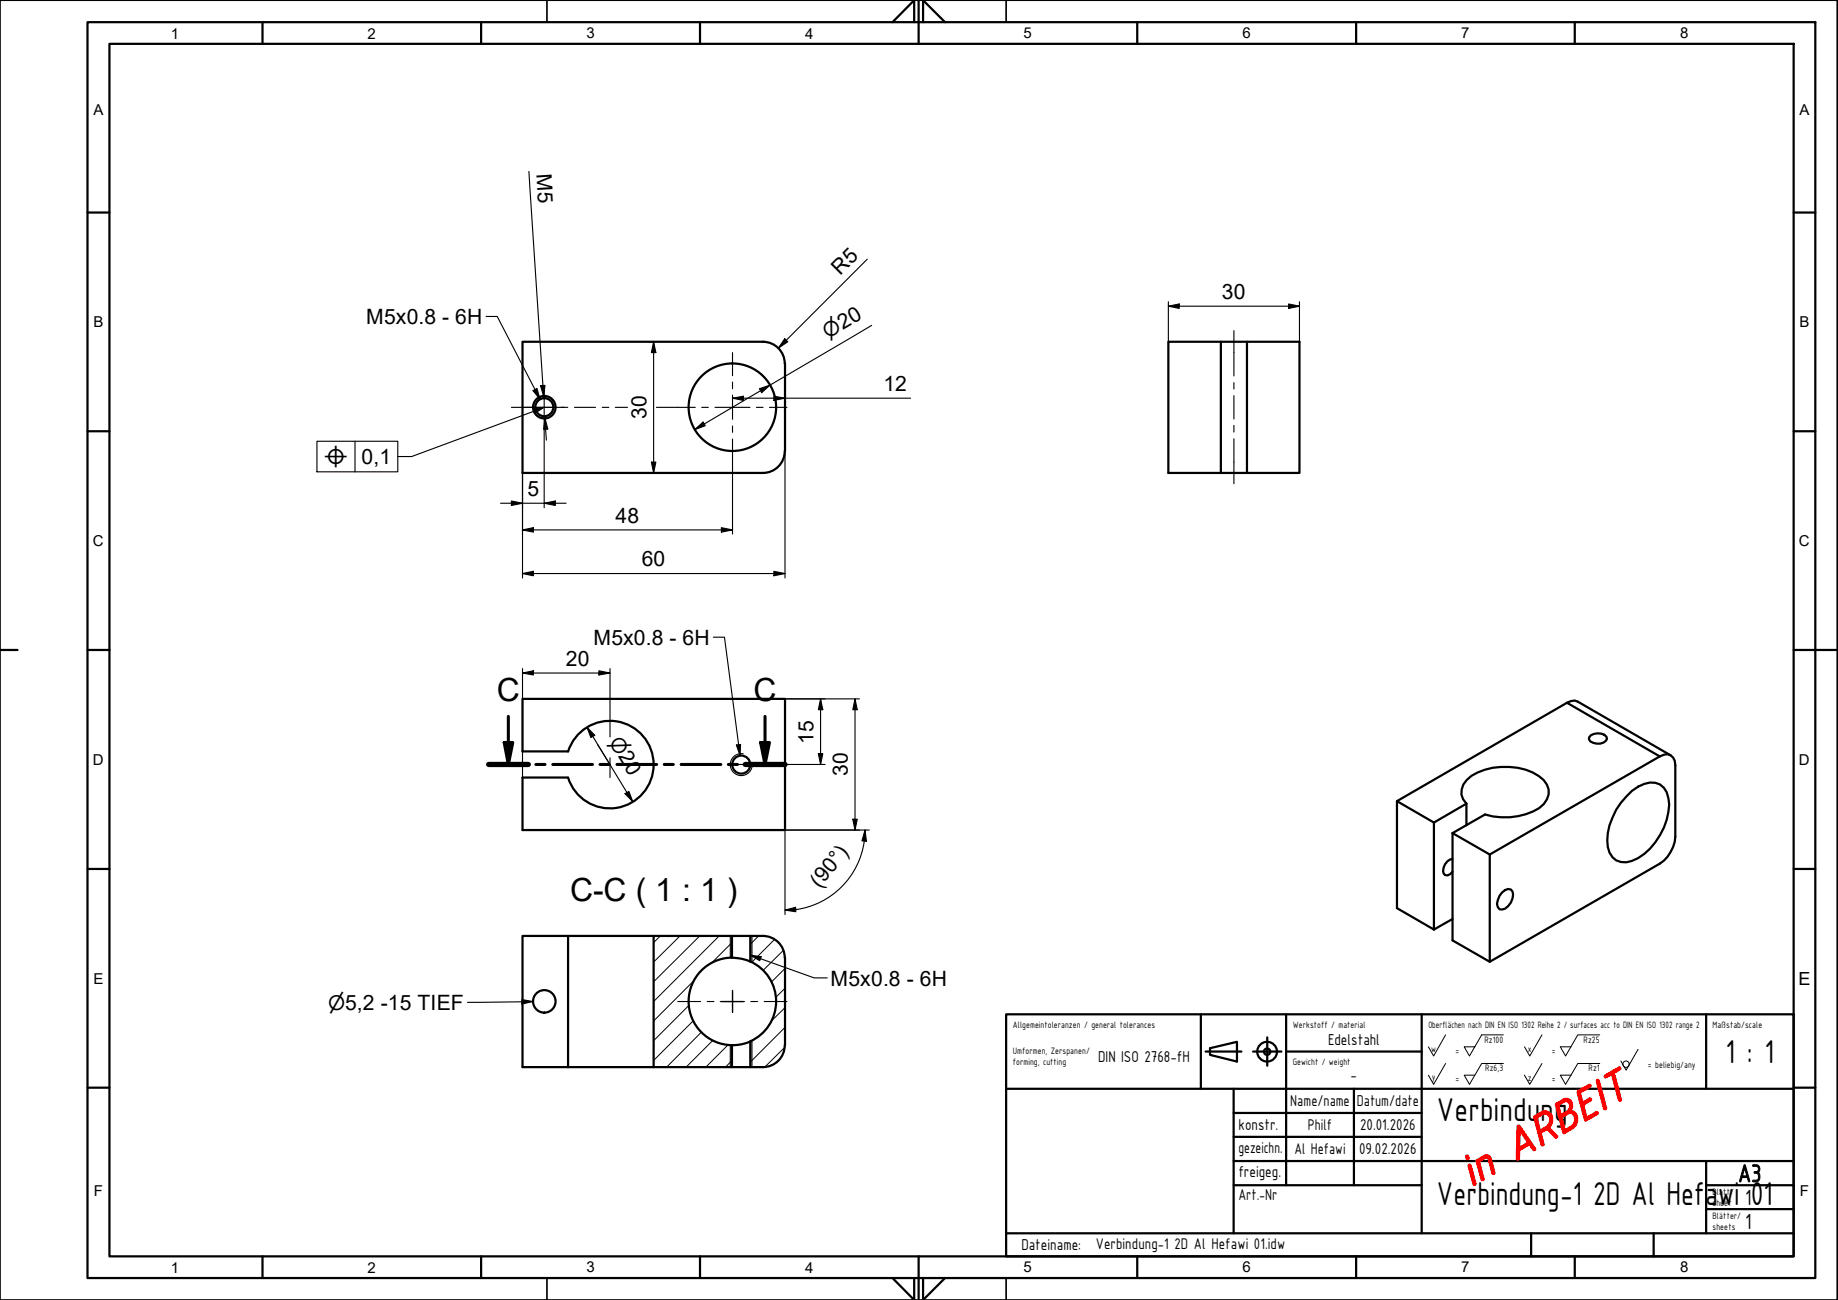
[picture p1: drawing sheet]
<svg xmlns="http://www.w3.org/2000/svg" width="420mm" height="297mm" viewBox="0 0 420 297" stroke-linecap="round" stroke-linejoin="round" font-family="sans-serif">
<!-- layer: Schraffur -->
<g fill="none" stroke="#000" stroke-width=".23">
<path d="M150.9 213.9l-1.5 1.5M155.4 213.9l-6 5.9M160 213.9l-10.6 10.4M164.4 213.9l-15 14.9M167.3 215.4l-4.7 4.7M173.4 213.9l-1.9 1.9M177.1 214.6l-5.3 5.3M179.1 217.2l-4.7 4.5M157.5 229.7l-8.1 8.1M158.5 233.2l-9.1 9.1M158.6 224.1l-9.2 9.2M160.3 235.8l-7.9 8"/>
<path d="M162.9 237.7l-6.1 6.1M166.4 238.7l-5 5.1M172 237.7l-.5 .5M179.4 239.3l-4.5 4.5M179.5 234.7l-8 8M179.5 230.2l-3.3 3.2M179.5 225.8l-2.1 2.1M179.5 221.3l-3.2 3.1M167.3 242.3l-1.4 1.5"/>
</g>
<!-- layer: Sichtbare Kanten(CS) -->
<g fill="none" stroke="#000" stroke-width=".51">
<path d="M267.1 78.1h30v30h-30zM279.1 78.1v30M285.1 78.1v30M179.4 83.1a5 5 0 0 0-5-5h-55v30h55a5 5 0 0 0 5-5M179.5 83v20M129.9 171.7h-10.5v-12h60.1v30h-60.1v-12h10.5M129.9 171.7a10 10 0 0 1 15.4-5.1 10 10 0 0 1 0 16.2 10 10 0 0 1-15.4-5.1M363.7 168a2.98 2.98 0 0 1 3.5 .3l.1 .5a2.47 2.47 0 0 1-4.1 .1l.1-.4zM381.9 172.6l-21.2-12.3-.7-.2-.9 .1-39.8 22.9 8.5 4.8M319.3 183.1v24.4l8.5 4.9M327.8 187.9v24.5M332 196.3a2.68 2.68 0 0 0-2 3.3l.3 .3 .6 .1 .6-.2 .5-.6"/>
<path d="M332 190.4v24.5l8.6 4.9 38.8-22.5a8.2 8.2 0 0 0 3.6-6.1v-16.3a2.17 2.17 0 0 0-1.1-2.3 2.17 2.17 0 0 0-2.5 .2l-38.8 22.4v24.6M332 190.4l8.6 4.8M335.2 183.6a3.6 3.6 0 0 1 .1-5.4 13 13 0 0 1 9.8-3 12 12 0 0 1 7.8 3 4 4 0 0 1-1 6.4 15.5 15.5 0 0 1-12.4 1.5l-7.5 4.3M335.2 183.6l-7.4 4.3M335.2 183.6v5M373.1 180.7a7 7 0 0 1 5.3-1.8 3.9 3.9 0 0 1 3 3.5 12.7 12.7 0 0 1-1.9 8.4 11.7 11.7 0 0 1-7.7 6.2 3.7 3.7 0 0 1-4.3-3.5 14 14 0 0 1 4.3-11.5zM129.9 213.9h19.5M167.3 218.8v-4.9h-17.9v29.9M167.3 218.8a11.6 11.6 0 0 1 4.2 .9M167.3 213.9h4.2M167.4 218.8a10 10 0 0 0-10 10 10 10 0 0 0 10 10M171.5 219.7a10 10 0 0 1 5.9 9.1 10 10 0 0 1-5.9 9.1"/>
<path d="M179.4 218.8a5 5 0 0 0-5-4.9h-2.9v5.8M179.5 218.8v20M332 210l-4.2 2.4M343.3 203.9l.7-.5 .7-.3 .7 .1a2.35 2.35 0 0 1 0 3 2.32 2.32 0 0 1-2.6 1.6l-.4-.6a3.5 3.5 0 0 1 .9-3.3zM167.3 238.8v5h-17.9M171.5 238v5.8a7.6 7.6 0 0 0 6.1-1.1 5 5 0 0 0 1.8-3.9M171.5 238a10 10 0 0 1-4.2 .8M129.9 243.8v-29.9h-10.5v29.9h30M167.3 243.8h4.2"/>
<circle cx="124.4" cy="93" r="2.57"/>
<circle cx="124.4" cy="93" r="2.06"/>
<circle cx="167.4" cy="93" r="10"/>
<circle cx="169.4" cy="174.7" r="2.06"/>
<circle cx="124.4" cy="228.8" r="2.57"/>
</g>
<!-- layer: Gewinde(HTW) -->
<path d="M126.9 92.6a2.51 2.51 0 0 0-2.9-2 2.51 2.51 0 0 0-2 2.9 2.51 2.51 0 0 0 2.9 2M169.9 172.2a2.51 2.51 0 0 0-2.9 2.1 2.51 2.51 0 0 0 2 2.9 2.51 2.51 0 0 0 2.9-2.1M166.9 213.9v5M171.9 213.9v6M166.9 238.8v5M171.9 237.7v6.1" fill="none" stroke="#000" stroke-width=".25"/>
<!-- layer: Sichtbare tangentiale Kanten(HTW) -->
<path d="M358.2 160.6l21.2 12.2" fill="none" stroke="#000" stroke-width=".51"/>
<!-- layer: Schnittansichtslinien(CS) -->
<g fill="none" stroke="#000" stroke-width=".7">
<path d="M111.7 174.7h9.1M115.3 169.7h1.9l-1 5zM116.2 163.7v11M122.5 174.7h2.1M126.4 174.7h9M137.2 174.7h2.1M141 174.7h9.1M151.8 174.7h2.1M155.7 174.7h9.1M166.5 174.7h2.1M170.4 174.7h9.1M173.9 169.7h2l-1 5z"/>
<path d="M174.9 163.7v11"/>
</g>
<path d="M111.7 174.7h9.1M170.4 174.7h9.1" fill="none" stroke="#000" stroke-width="1.2"/>
<path d="M115.3 169.7h1.9l-1 5zM173.9 169.7h2l-1 5z" fill="#000"/>
<!-- layer: Skizziergeometrie(CS) -->
<g fill="none" stroke="#000" stroke-width=".51">
<path d="M20 5.1h395v286.9h-395zM25 10h385v277.1h-385zM60 5.1v4.9M110 5.1v4.9M160 5.1v4.9M204 5.1l5-5.1v5.1M210 0v10M211 5.1v-5.1l5 5.1M260 5.1v4.9M310 5.1v4.9M360 5.1v4.9M20 48.6h5"/>
<path d="M410 48.6h5M20 98.5h5M410 98.5h5M0 148.5h4M20 148.5h5M410 148.5h10M20 198.6h5M410 198.6h5M20 248.5h5M410 248.5h5M60 287.1v4.9M110 287.1v4.9"/>
<path d="M160 287.1v4.9M204 292l5 5v-5M210 287.1v9.9M211 292v5l5-5M260 287.1v4.9M310 287.1v4.9M360 287.1v4.9"/>
</g>
<path d="M0 0h420v297h-420zM125 0v5.1M230 0v5.1M125 292v5M230 292v5" fill="none" stroke="#000" stroke-width=".38"/>
<!-- layer: Titel (ISO) -->
<g fill="none" stroke="#000" stroke-width=".51">
<path d="M230 231.8h180v55.3h-180zM274.5 231.8v17M276.6 239.5l6.2-1.5v4.6l-6.2-1.6zM289.7 237v6.5M294 231.8v39M325 231.8v50M390 231.8v17M230 248.8h180M275.6 240.3h8.2M282 259.8h43M282 254.3h43M282 248.8v33"/>
<path d="M286.4 240.3h6.5M294 240.3h31M309.5 248.8v22M282 270.8h43M282 265.3h128M390 276.3h20M390 270.8h20M390 265.3v16.5M230 281.8h180M350 281.8v5.3M378 281.8v5.3"/>
<circle cx="289.7" cy="240.3" r="2.25"/>
<circle cx="289.7" cy="240.3" r=".73"/>
</g>
<g fill="none" stroke="#000" stroke-width=".23">
<path d="M330.5 236.5l-2.8 4.8-1.2-2.1M343.7 236.5h-5l-2.8 4.8-1.2-2.1h2.4M352.5 236.5l-2.8 4.8-1.2-2.1M365.7 236.5h-5l-2.8 4.8-1.2-2.1h2.5M374.5 239.8l-2.8 4.7-1.2-2.1M330.5 243l-2.8 4.8-1.2-2.1M343.7 243h-5l-2.8 4.8-1.2-2.1h2.4M352.5 243l-2.8 4.8-1.2-2.1M365.7 243h-5l-2.8 4.8-1.2-2.1h2.5"/>
<circle cx="371.7" cy="243.2" r=".73"/>
</g>
<g fill="none" stroke="#000" stroke-width=".25">
<path d="M120.9 39.2l3.4 51.3-.2-2.4M198.2 59.2l-20.3 20.4M148.4 78.1h1v30h-1M149.4 78.1l.5 2.5h-1zM179.4 77.4l.7 .7-2.2 1.5zM199.3 74.3l-40.5 23.9M267.1 70l2.5-.5v1zM267.1 70h30M267.1 68.9v9.2M294.6 69.5l2.5 .5-2.5 .5zM297.1 68.9v9.2M123.6 88.1h1l-.3 2.4z"/>
<path d="M124.4 98v18M124.6 95.6l.6 2.4-.9 .1zM124.6 95.6l.3 5M158.8 98.2l1.9-1.8 .5 .9zM167.4 91l2.5-.5v1zM167.4 91h40.8M173.6 88.8l2.4-.8-1.9 1.7zM176.9 90.5l2.6 .5-2.6 .5zM179.5 90v2.9M114.4 115h15M116.9 114.5l2.5 .5-2.5 .5zM119.4 108.1v24"/>
<path d="M124.4 115l2.5-.5v1zM148.9 105.6h1l-.5 2.5zM167.4 105.6v16.4M179.5 103v29.1M119.4 131l2.5-.5v1.1zM119.4 121.1l2.5-.5v1zM119.4 131h60.1M119.4 121.1h48M164.9 120.6l2.5 .5-2.5 .5zM176.9 130.5l2.6 .5-2.6 .6zM119.4 153.8l2.5-.5v.9zM119.4 152.8v24.9"/>
<path d="M119.4 153.8h20M136.9 153.3l2.5 .5-2.5 .4zM139.4 152.8v15.6M174.4 159.7h22.1M187.6 159.7l.5 2.5h-1zM187.6 159.7v15M195.5 159.7l.5 2.5h-1.1zM195.5 159.7v30M134.2 166.2l1.8 1.8-.9 .5zM134.2 166.2l10.5 17M136.6 170.1l2.9 4.7M139.4 173.2v4.5"/>
<path d="M167.3 174.7h21.3M179.5 174.7v34.3M187.1 172.2h1l-.5 2.5zM142.9 181.3l.9-.5 .9 2.4zM159.4 189.7h39.3M194.9 187.2h1.1l-.5 2.5zM197.7 189.7l.4 2.5-1.1-.1zM197.7 189.7a18.3 18.3 0 0 1-15.8 18.1M179.5 207.9l2.4-.6v1zM181.9 207.8l-2.4 .1"/>
</g>
<g fill="#000">
<path d="M179.4 77.4l.7 .7-2.2 1.5zM267.1 70l2.5-.5v1zM294.6 69.5l2.5 .5-2.5 .5zM123.6 88.1h1l-.3 2.5zM124.6 95.6l.6 2.4-.9 .1zM149.4 78.1l.5 2.5h-1zM158.8 98.2l1.9-1.8 .5 .9zM167.4 91l2.5-.5v1zM173.6 88.8l2.4-.8-1.9 1.7zM176.9 90.5l2.6 .5-2.6 .5zM116.9 114.5l2.5 .5-2.5 .5zM124.4 115l2.5-.5v1z"/>
<path d="M148.9 105.6h1l-.5 2.5zM119.4 131l2.5-.5v1.1zM119.4 121.1l2.5-.5v1zM164.9 120.6l2.5 .5-2.5 .5zM176.9 130.5l2.6 .5-2.6 .6zM119.4 153.8l2.5-.5v.9zM136.9 153.3l2.5 .5-2.5 .4zM134.2 166.2l1.8 1.8-.9 .5zM187.1 172.2h1l-.5 2.5zM187.6 159.7l.5 2.5h-1zM195.5 159.7l.5 2.5h-1.1zM142.9 181.3l.9-.5 .9 2.4z"/>
<path d="M194.9 187.2h1.1l-.5 2.5zM197.7 189.7l.4 2.5-1.1-.1zM179.5 207.9l2.4-.6v1z"/>
</g>
<!-- layer: Symbole(HTW) -->
<path d="M111.1 72.3h2.6l9.7 18.9M121.9 89.3l.8-.5 .7 2.4zM123.8 93.1l-1.9 .4 .3 .9 2.1-1.3M124.1 93.1l-30 11.2h-3.2M72.5 100.8h18.4v7h-18.4zM81.2 100.8v7M163.1 145.6h2.5l3.6 27M168.3 170.2l1-.1-.1 2.5zM171.5 218.2l2.5 .4-.3 .9zM171.5 218.2l14.6 5.2h3M119.3 228.4l2.5 .4-2.5 .6zM121.8 228.8l-14.9 .2" fill="none" stroke="#000" stroke-width=".25"/>
<path d="M121.9 89.3l.8-.5 .7 2.4zM121.9 93.5l2.5-.4-2.2 1.3zM168.3 170.2l1-.1-.1 2.5zM171.5 218.2l2.5 .4-.3 .9zM119.3 228.4l2.5 .4-2.5 .6z" fill="#000"/>
<!-- layer: Mittelpunktmarkierung(HTW) -->
<g fill="none" stroke="#000" stroke-width=".25">
<path d="M119.8 93.1h9.2M124.4 88.5v9.1M167.4 80.6v5.2M167.4 87.3v1.5M167.4 90.3v5.5M167.4 97.3v1.5M167.4 100.3v5.3M154.9 228.8h5.2M161.7 228.8h1.5M164.7 228.8h2.7h-2.5M164.9 228.8h2.5h-2.5M167.4 226.3v2.5v-2.5"/>
<path d="M167.4 231.3v-2.5v2.5M169.9 228.8h-2.5h2.5M169.9 228.8h-2.5h2.8M171.6 228.8h1.6M174.7 228.8h5.2"/>
</g>
<!-- layer: Mittellinie(HTW) -->
<g fill="none" stroke="#000" stroke-width=".25">
<path d="M282.1 75.6v10.3M116.9 93.1h9.9M128.3 93.1h1.5M131.3 93.1h4.8M137.7 93.1h1.5M140.7 93.1h2.7M150.1 93.1h8.8M160.4 93.1h1.5M163.4 93.1h8M172.9 93.1h1.5M175.9 93.1h4M282.1 87.4v1.5"/>
<path d="M282.1 90.4v5.3M282.1 97.2v1.5M282.1 100.3v10.2"/>
</g>
<text font-size="10.7" fill="#f00" x="336.2" y="271.4" transform="rotate(-30 336.2 271.4)">in ARBEIT</text>
<g font-size="8.1">
<text x="394.5" y="242.9">1 : 1</text>
<text x="328.5" y="256.1">Verbindung</text>
<text x="328.5" y="275.4">Verbindung-1</text>
<text x="364.2" y="275.4">2D Al Hefawi 01</text>
</g>
<g font-size="7.3">
<text x="113.6" y="160.1">C</text>
<text x="172.2" y="160.1">C</text>
<text x="130.3" y="205.8">C-C ( 1 : 1 )</text>
</g>
<text font-size="6.1" x="397.3" y="270.1">A3</text>
<g font-size="5.4">
<text x="399" y="275.3">1</text>
<text x="399" y="280.8">1</text>
</g>
<g font-size="4.8">
<text x="122.6" y="39.9" transform="rotate(86 122.6 39.9)">M5</text>
<text x="192.1" y="63" transform="rotate(-45 192.1 63)">R5</text>
<text x="279.3" y="68.3">30</text>
<text x="83.7" y="74.1">M5x0.8 - 6H</text>
<text x="201.9" y="89.4">12</text>
<text x="147.8" y="95.8" transform="rotate(-90 147.8 95.8)">30</text>
<text x="82.6" y="106.1">0,1</text>
<text x="120.6" y="113.3">5</text>
<text x="140.7" y="119.4">48</text>
<text x="146.7" y="129.4">60</text>
<text x="135.6" y="147.3">M5x0.8 - 6H</text>
<text x="129.3" y="152.1">20</text>
<text x="185.9" y="169.9" transform="rotate(-90 185.9 169.9)">15</text>
<text x="193.8" y="177.4" transform="rotate(-90 193.8 177.4)">30</text>
<text x="187.4" y="203.1" transform="rotate(-51 187.4 203.1)">(90°)</text>
<text x="189.9" y="225.2">M5x0.8 - 6H</text>
</g>
<g font-size="4.6">
<text x="189.2" y="77.4" transform="rotate(-30 189.2 77.4)">⌀20</text>
<text x="74" y="106.7">⌖</text>
<text x="139.1" y="169.5" transform="rotate(59 139.1 169.5)">⌀20</text>
<text x="75" y="230.8">⌀5,2 -15 TIEF</text>
</g>
<text font-size="4.1" x="411.1" y="225">E</text>
<g font-size="3.9">
<text x="303.6" y="238.8">Edelstahl</text>
<text x="251" y="242.6">DIN ISO 2768-fH</text>
<text x="308.7" y="246.8">-</text>
<text x="295" y="252.8">Name/name</text>
<text x="310.1" y="252.8">Datum/date</text>
<text x="283.1" y="258.3">konstr.</text>
<text x="283.1" y="263.4">gezeichn.</text>
<text x="310.7" y="263.8">09.02.2026</text>
<text x="310.9" y="258.3">20.01.2026</text>
<text x="283.1" y="268.9">freigeg.</text>
<text x="283.1" y="274.2">Art.-Nr</text>
<text x="233.5" y="285.7">Dateiname:</text>
</g>
<g font-size="3.8">
<text x="295.9" y="263.8">Al Hefawi</text>
<text x="299" y="258.3">Philf</text>
<text x="250.5" y="285.3">Verbindung-1</text>
<text x="268.5" y="285.3">2D Al Hefawi 01.idw</text>
</g>
<g font-size="3.4">
<text x="39.1" y="8.8">1</text>
<text x="84" y="8.8">2</text>
<text x="134" y="8.7">3</text>
<text x="184" y="8.8">4</text>
<text x="234" y="8.7">5</text>
<text x="284" y="8.7">6</text>
<text x="334" y="8.7">7</text>
<text x="384" y="8.7">8</text>
<text x="21.3" y="26.3">A</text>
<text x="411.4" y="26.3">A</text>
<text x="21.3" y="74.8">B</text>
<text x="411.4" y="74.8">B</text>
<text x="21.2" y="124.8">C</text>
<text x="411.2" y="124.8">C</text>
<text x="21.2" y="174.8">D</text>
<text x="411.2" y="174.8">D</text>
<text x="21.3" y="224.8">E</text>
<text x="21.5" y="273.3">F</text>
<text x="411.4" y="273.3">F</text>
<text x="39.1" y="290.8">1</text>
<text x="84" y="290.8">2</text>
<text x="134" y="290.8">3</text>
<text x="184" y="290.8">4</text>
<text x="234" y="290.8">5</text>
<text x="284" y="290.8">6</text>
<text x="334" y="290.8">7</text>
<text x="384" y="290.8">8</text>
</g>
<g font-size="2.3">
<text x="231.5" y="234.8">Allgemeintoleranzen / general tolerances</text>
<text x="295.5" y="234.8">Werkstoff / material</text>
<text x="326.5" y="234.8">Oberflächen nach DIN EN ISO 1302 Reihe 2 / surfaces acc to DIN EN ISO 1302 range 2</text>
<text x="339.3" y="238.3">Rz100</text>
<text x="362" y="238.3">Rz25</text>
<text x="391.5" y="234.8">Maßstab/scale</text>
<text x="231.5" y="240.8">Umformen, Zerspanen/</text>
<text x="231.5" y="243.3">forming, cutting</text>
<text x="295.5" y="243.3">Gewicht / weight</text>
<text x="327.2" y="240.4">w</text>
<text x="332.7" y="240.8">=</text>
<text x="339.5" y="244.7">Rz6,3</text>
<text x="349.2" y="240.4">x</text>
<text x="354.7" y="240.8">=</text>
<text x="363.2" y="244.8">Rz1</text>
<text x="376.7" y="244">= beliebig/any</text>
<text x="327.3" y="246.7">y</text>
<text x="332.7" y="247.3">=</text>
<text x="349.2" y="246.9">z</text>
<text x="354.7" y="247.3">=</text>
<text x="391.5" y="273">Blatt/</text>
<text x="391.5" y="275.6">sheet</text>
<text x="391.5" y="278.4">Blätter/</text>
<text x="391.5" y="281.1">sheets</text>
</g>
</svg>
